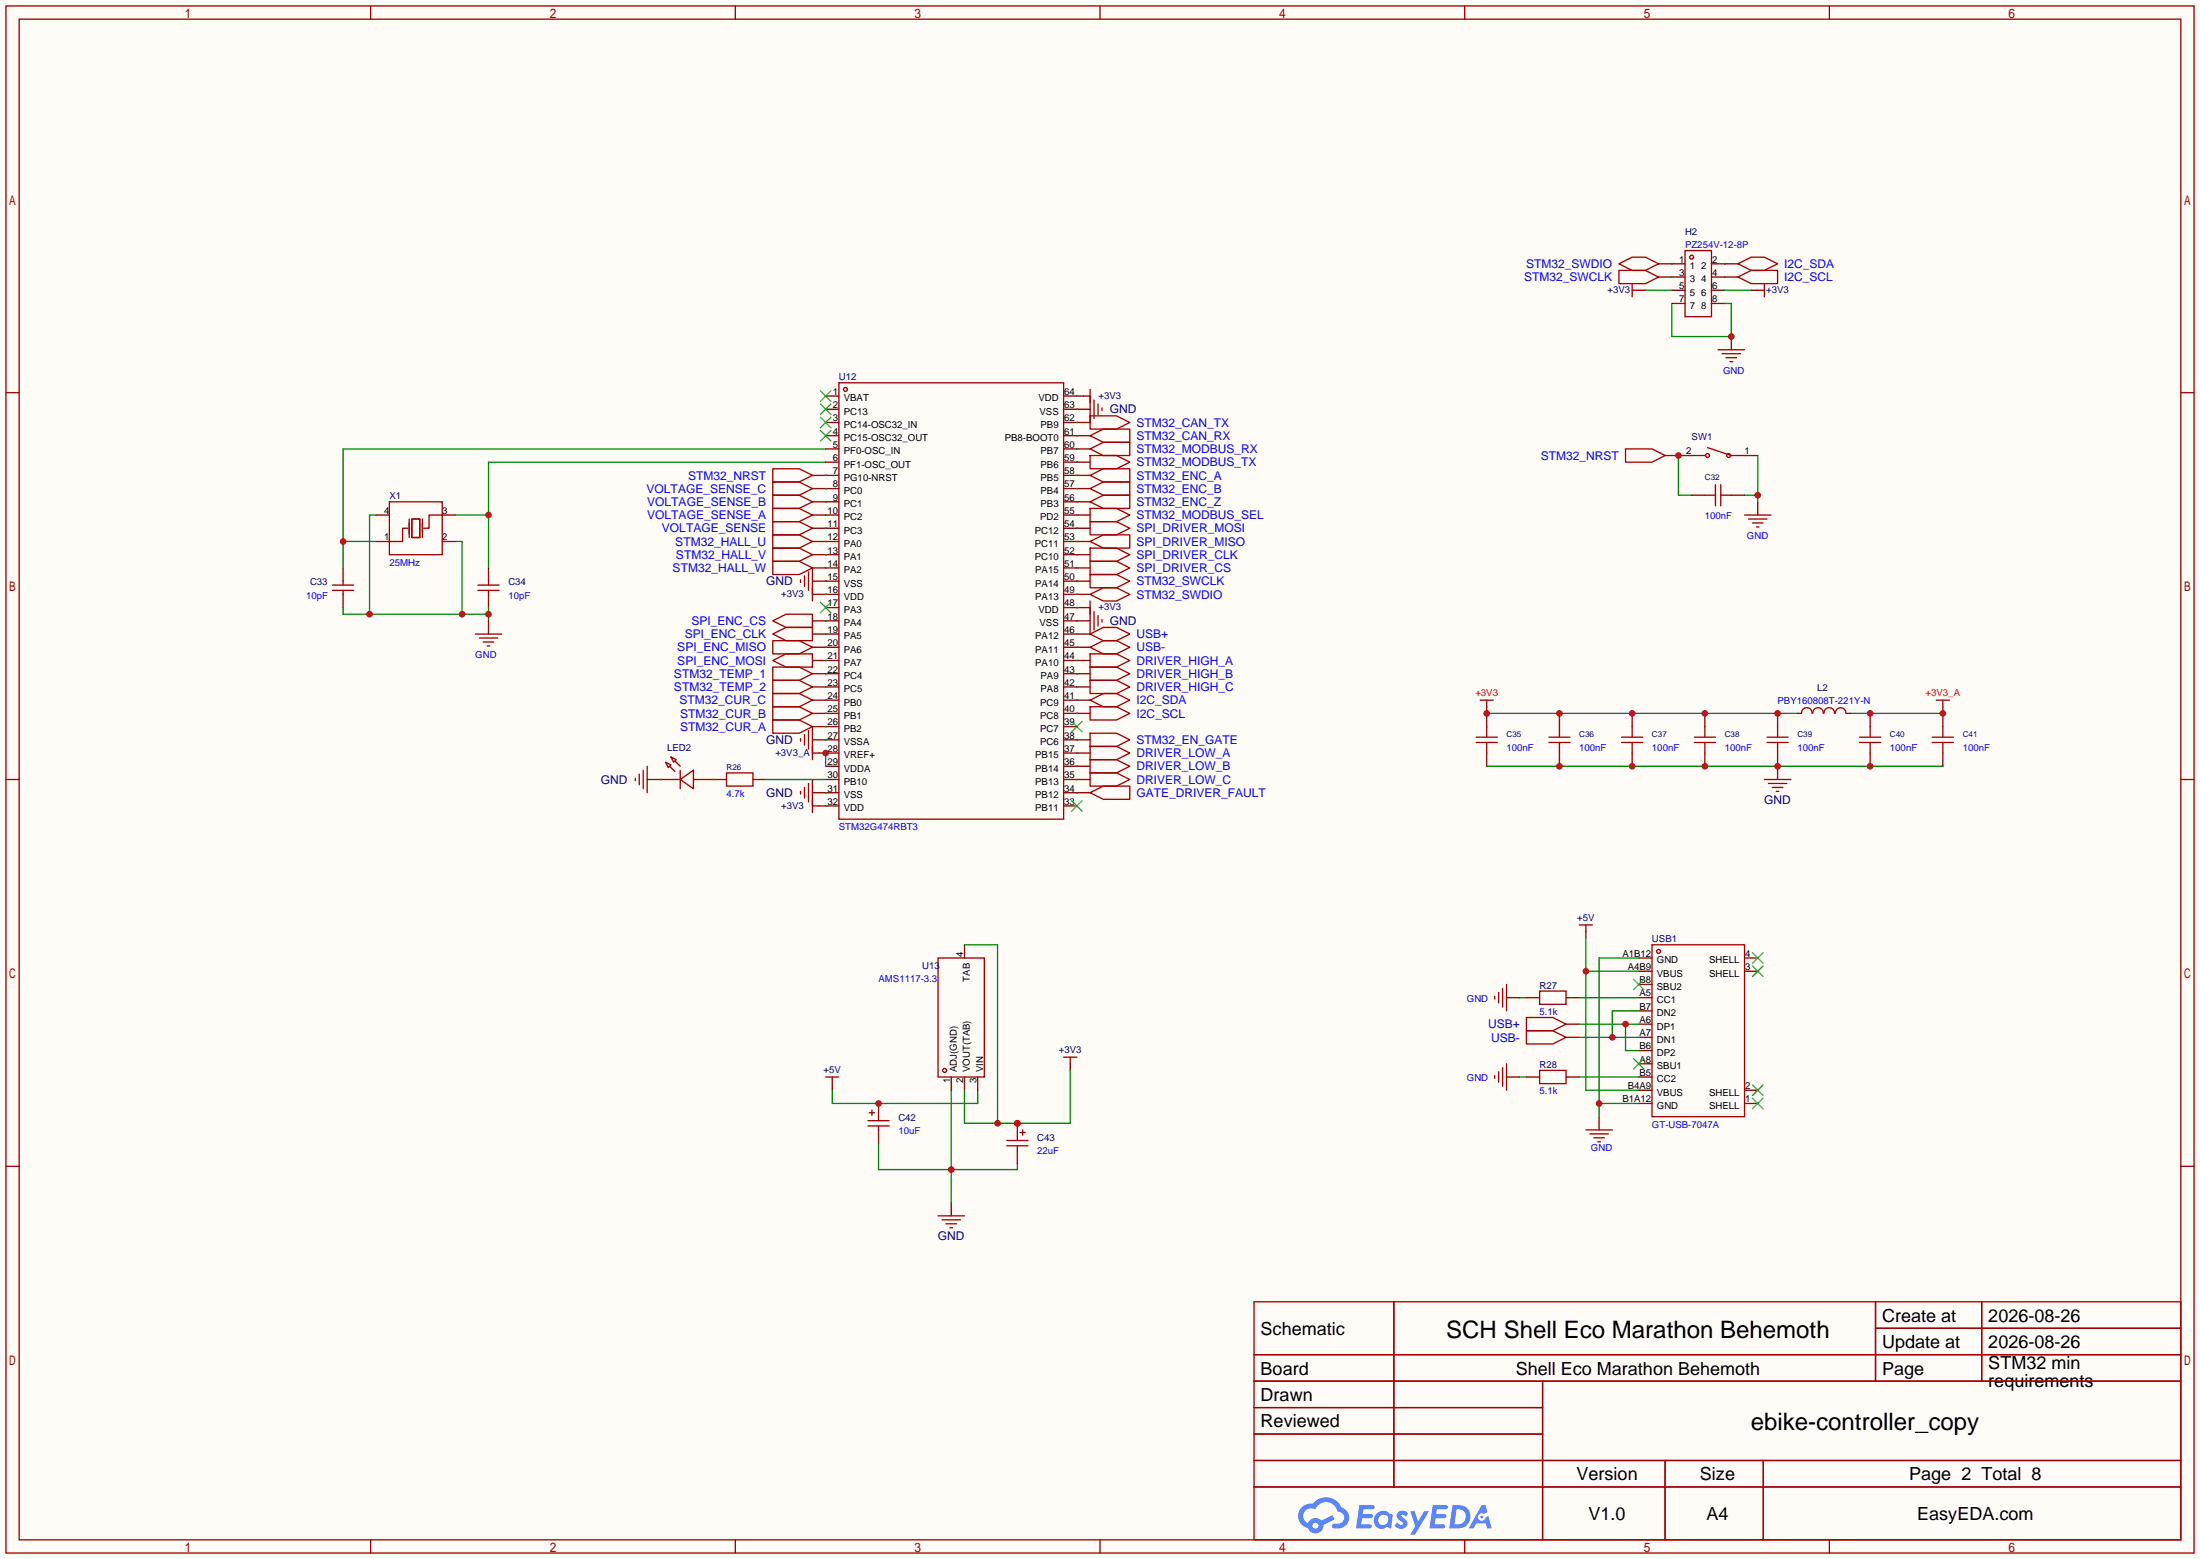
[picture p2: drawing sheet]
<svg xmlns="http://www.w3.org/2000/svg" width="423mm" height="299mm" viewBox="0 0 423 299" stroke-linecap="round" stroke-linejoin="round" font-family="sans-serif">
<path d="M0 0h422.7v299.5h-422.7z" fill="#fffcf7"/>
<g fill="none" stroke="#a10000" stroke-width=".25">
<path d="M1.1 1.1h420.4v297.2h-420.4zM3.7 3.7h415.3v292.1h-415.3zM71.2 1.1v2.6M141.3 1.1v2.6M211.3 1.1v2.6M281.4 1.1v2.6M351.5 1.1v2.6M1.1 75.4h2.6M419 75.4h2.5M1.1 149.7h2.6M419 149.7h2.5M1.1 224h2.6"/>
<path d="M419 224h2.5M240.9 250.1h178.1v45.7h-178.1zM267.8 250.1v35.5M360.3 250.1v15.2M360.3 255.1h58.7M380.7 250.1v15.2M240.9 260.2h178.1M240.9 265.3h178.1M240.9 270.4h55.5M240.9 275.5h55.5M296.4 265.3v30.5M71.2 295.8v2.5"/>
<path d="M141.3 295.8v2.5M211.3 295.8v2.5M240.9 280.5h178.1M240.9 285.6h178.1M281.4 295.8v2.5M319.9 280.5v15.3M338.8 280.5v15.3M351.5 295.8v2.5"/>
</g>
<g fill="#5487ff">
<path d="M268.7 290.5a1.3 1.3 0 0 1 1.8 .2l-.4 .7a.54 .54 0 0 0-.9-.3l.1 .2a1.58 1.58 0 0 1 1.1 1.6 1.43 1.43 0 0 1-2.5 .2l.5-.6a.64 .64 0 0 0 .5 .4 .64 .64 0 0 0 .7-.2l-.2-.3a1.35 1.35 0 0 1-.9-1.8z"/>
<path d="M270.9 290.3h.9l.6 1.9 1.2-1.9h.9l-2.7 4.5h-.9l1-1.7z"/>
<path d="M261.2 289.1h1.6a1.31 1.31 0 0 1 1.2 .2 .4 .4 0 0 1-.3 .6h-1.8l-.1 .9h1.6a.4 .4 0 0 1 .4 .5 .4 .4 0 0 1-.4 .3h-1.7l-.2 1.2h.8a1.23 1.23 0 0 1 1.2 .2 .39 .39 0 0 1-.3 .6h-2.7z"/>
<path d="M275.3 289.1h1.6a1.32 1.32 0 0 1 1.2 .2 .39 .39 0 0 1-.3 .6h-1.8l-.1 .9h1.6a.4 .4 0 0 1 .4 .5 .4 .4 0 0 1-.4 .3h-1.7l-.2 1.2h.8a1.23 1.23 0 0 1 1.2 .2 .39 .39 0 0 1-.3 .6h-2.7z"/>
<path d="M284.7 289.1h.7l.3 1.4-.6 .3a.75 .75 0 0 0-1.1 .3 .75 .75 0 0 0 .5 1.1 .75 .75 0 0 0 .9-.7l.5-.3 .7 2.4h-.9l-.2-1h-1.9l-.5 1h-.9z"/>
<path d="M279.1 289.1l-.7 4.5h1.5a2.27 2.27 0 0 0 2.6-2.3 2.27 2.27 0 0 0-2.7-2.2zM279.8 289.9a1.5 1.5 0 0 1 1.8 1.5 1.5 1.5 0 0 1-1.9 1.4h-.3z"/>
<path d="M264.5 290.7a1.6 1.6 0 0 0-.4 2.2 1.6 1.6 0 0 0 2.2 .5l.2-.2 .8 .4 .3-2.5-.2-.3h-.5a1.58 1.58 0 0 0-2.4-.1zM265.1 291.3a.99 .99 0 0 1 1.6 .3 .99 .99 0 0 1-.9 1.3 .94 .94 0 0 1-1-.5 .94 .94 0 0 1 .3-1.1z"/>
<path d="M250.1 289.5a2.37 2.37 0 0 0 1.2 4 1.54 1.54 0 0 0 1.7 1 1.54 1.54 0 0 0 1.3-1.6l2.1-1.1-.5-.8-2 1.1a1.57 1.57 0 0 0-2.6 .5 1.5 1.5 0 0 1-.8-2.1 1.5 1.5 0 0 1 2.2-.5 2.23 2.23 0 0 1 2.3-1.5 2.23 2.23 0 0 1 2 1.9 1.16 1.16 0 0 1 1.2 1 1.16 1.16 0 0 1-1.1 1.3h-.6a.47 .47 0 0 0-.6 .4 .47 .47 0 0 0 .4 .5 2.19 2.19 0 0 0 2.4-.8 2.19 2.19 0 0 0 .1-2.5l-1.1-.8a3.2 3.2 0 0 0-5.5-.7l-1.1 .1zM252.1 293.1a.6 .6 0 0 1 1.2 0 .6 .6 0 0 1-1.2 0z"/>
<circle cx="284.7" cy="291.4" r=".28"/>
</g>
<path d="M332.6 64.6v2.6M337.7 96.4v2.5" fill="none" stroke="#870000" stroke-width=".25"/>
<path d="M330.1 67.2h5.1M330.8 67.9h3.6M331.6 68.7h2M332.4 69.5h.5M335.2 98.9h5M335.9 99.7h3.6M336.7 100.5h2M337.4 101.2h.5" fill="none" stroke="#a10000" stroke-width=".25"/>
<path d="M335.2 95.1h2.5M337.7 87.5v8.9" fill="none" stroke="#008700" stroke-width=".25"/>
<circle cx="337.7" cy="95.1" r=".63" fill="#c00"/>
<g fill="none" stroke="#a10000" stroke-width=".25">
<path d="M313.6 54.5v2.5M313.6 55.8h1.2M337.7 55.8h1.3M339 54.5v2.5M325 87.5h2.5M328 86l4.6 1.5h2.6M285.6 139.6v2M283.6 142.6h4.1M283.6 141.6h4.1M285.6 142.6v2.1M297.6 142.6h4M339 149.7h5"/>
<path d="M339.7 150.5h3.6M340.5 151.3h2M341.2 152h.6"/>
<circle cx="328" cy="87.5" r=".38"/>
<circle cx="332.1" cy="87.5" r=".38"/>
</g>
<path d="M314.8 55.8h1.3M336.4 55.8h1.3M322.5 87.5h2.5M335.2 87.5h2.5M285.6 137v2.6M285.6 144.7v2.5M299.6 144.7v2.5M341.5 147.2v2.5" fill="none" stroke="#870000" stroke-width=".25"/>
<path d="M322.5 87.5v7.6h2.5M285.6 137h59.7M285.6 147.2h87.7" fill="none" stroke="#008700" stroke-width=".25"/>
<circle cx="299.6" cy="147.2" r=".63" fill="#c00"/>
<path d="M299.6 139.6v2M297.6 141.6h4" fill="none" stroke="#a10000" stroke-width=".25"/>
<path d="M299.6 137v2.6" fill="none" stroke="#870000" stroke-width=".25"/>
<circle cx="299.6" cy="137" r=".63" fill="#c00"/>
<path d="M299.6 142.6v2.1M311.5 142.6h4.1" fill="none" stroke="#a10000" stroke-width=".25"/>
<path d="M313.6 144.7v2.5" fill="none" stroke="#870000" stroke-width=".25"/>
<circle cx="313.6" cy="147.2" r=".63" fill="#c00"/>
<path d="M313.6 139.6v2M311.5 141.6h4.1" fill="none" stroke="#a10000" stroke-width=".25"/>
<path d="M313.6 137v2.6" fill="none" stroke="#870000" stroke-width=".25"/>
<circle cx="313.6" cy="137" r=".63" fill="#c00"/>
<path d="M313.6 142.6v2.1M325.5 142.6h4.1" fill="none" stroke="#a10000" stroke-width=".25"/>
<path d="M327.5 144.7v2.5" fill="none" stroke="#870000" stroke-width=".25"/>
<circle cx="327.5" cy="147.2" r=".63" fill="#c00"/>
<path d="M327.5 139.6v2M325.5 141.6h4.1" fill="none" stroke="#a10000" stroke-width=".25"/>
<path d="M327.5 137v2.6" fill="none" stroke="#870000" stroke-width=".25"/>
<circle cx="327.5" cy="137" r=".63" fill="#c00"/>
<path d="M63.9 113.4h4M63.9 112.4h4M65.9 111.6v.8M65.9 113.4v.8M91.8 113.4h4.1M91.8 112.4h4.1M93.9 111.6v.8M93.9 113.4v.8M327.5 142.6v2.1" fill="none" stroke="#a10000" stroke-width=".25"/>
<path d="M65.9 109.1v2.5M65.9 114.2v2.5M93.9 109.1v2.5M93.9 114.2v2.5M285.6 135.8v1.2" fill="none" stroke="#870000" stroke-width=".25"/>
<circle cx="285.6" cy="137" r=".63" fill="#c00"/>
<path d="M327.5 95.1h2.1M329.6 93.1v4.1M330.6 95.1h2M330.6 93.1v4.1M284.4 134.5h2.5M285.6 134.5v1.3M372 134.5h2.5M373.3 134.5v1.3M180.2 233.6h5.1M181 234.3h3.5M181.7 235.1h2.1M182.5 235.8h.5" fill="none" stroke="#a10000" stroke-width=".25"/>
<path d="M325 95.1h2.5M332.6 95.1h2.6M373.3 135.8v1.2M182.8 231v2.6" fill="none" stroke="#870000" stroke-width=".25"/>
<path d="M158.6 86.2h-92.7v22.9M65.9 104h6.4" fill="none" stroke="#008700" stroke-width=".25"/>
<circle cx="65.9" cy="104" r=".63" fill="#c00"/>
<path d="M72.3 98.9h-1.3v19.1M65.9 116.7v1.3h28M87.5 104h1.3v14M93.9 116.7v2.6M292 206.9h1.2" fill="none" stroke="#008700" stroke-width=".25"/>
<g fill="#c00">
<circle cx="71" cy="118" r=".63"/>
<circle cx="88.8" cy="118" r=".63"/>
<circle cx="93.9" cy="118" r=".63"/>
</g>
<path d="M93.9 119.3v2.5" fill="none" stroke="#870000" stroke-width=".25"/>
<path d="M91.3 121.8h5.1M92.1 122.6h3.5M92.8 123.3h2.1M93.6 124.1h.5" fill="none" stroke="#a10000" stroke-width=".25"/>
<path d="M168.8 219.6v5.1h26.7v-1.3M182.8 209.4v21.6" fill="none" stroke="#008700" stroke-width=".25"/>
<circle cx="182.8" cy="224.7" r=".63" fill="#c00"/>
<path d="M185.3 181.5h6.3v34.3M292 191.6h1.2M159.9 209.4v2.6h27.9v-2.6M205.6 205.6v10.2h-20.3v-6.4" fill="none" stroke="#008700" stroke-width=".25"/>
<path d="M185.3 181.5v2.5M159.9 208.2v1.2M182.8 206.9v2.5M185.3 206.9v2.5M187.8 206.9v2.5M205.6 204.3v1.3" fill="none" stroke="#870000" stroke-width=".25"/>
<g fill="none" stroke="#a10000" stroke-width=".25">
<path d="M180.2 184h8.9v22.9h-8.9zM158.6 206.9h2.6M159.9 206.9v1.3M204.3 203.1h2.6M205.6 203.1v1.2"/>
<circle cx="181.5" cy="205.6" r=".38"/>
</g>
<g fill="#c00">
<circle cx="195.5" cy="215.8" r=".63"/>
<circle cx="191.6" cy="215.8" r=".63"/>
</g>
<path d="M166.8 215.3h4M166.8 216.3h4" fill="none" stroke="#a10000" stroke-width=".25"/>
<path d="M168.8 212v2.5" fill="none" stroke="#870000" stroke-width=".25"/>
<circle cx="168.8" cy="212" r=".63" fill="#c00"/>
<path d="M300.9 199.3h2.5M300.9 196.7h2.5M168.8 217v2.6M195.5 215.8v2.5" fill="none" stroke="#870000" stroke-width=".25"/>
<path d="M293.2 198h5.1l2.6 1.3-2.6 1.2h-5.1zM293.2 195.5h5.1l2.6 1.2-2.6 1.3h-5.1zM167 213.7h1M167.5 213.2v1M168.8 214.5v.8M168.8 216.3v.7M193.4 219.1h4.1M193.4 220.1h4.1" fill="none" stroke="#a10000" stroke-width=".25"/>
<circle cx="195.5" cy="215.8" r=".63" fill="#c00"/>
<path d="M156.1 91.3h2.5M319.9 87.5h2.6M206.9 114.2h2.5M206.9 111.6h2.5M304.7 178.9v1.3M195.5 220.9v2.5" fill="none" stroke="#870000" stroke-width=".25"/>
<path d="M148.5 90h5l2.6 1.3-2.6 1.3h-5zM209.4 114.2l2.6-1.3h2.5l2.5 1.3-2.5 1.2h-2.5zM209.4 110.4h5.1l2.5 1.2-2.5 1.3h-5.1zM303.4 177.7h2.5M304.7 177.7v1.2M195.5 218.3v.8M196 217.6h1M196.5 217v1.1M195.5 220.1v.8" fill="none" stroke="#a10000" stroke-width=".25"/>
<circle cx="322.5" cy="87.5" r=".63" fill="#c00"/>
<g fill="none" stroke="#a10000" stroke-width=".25">
<path d="M312.3 86.2h5.1l2.5 1.3-2.5 1.3h-5.1zM209.4 124.3l2.6-1.2h2.5l2.5 1.2-2.5 1.3h-2.5zM209.4 121.8l2.6-1.3h2.5l2.5 1.3-2.5 1.3h-2.5zM209.4 130.7h5.1l2.5 1.3-2.5 1.2h-5.1zM209.4 135.8h5.1l2.5 1.2-2.5 1.3h-5.1zM209.4 128.1h5.1l2.5 1.3-2.5 1.3h-5.1zM209.4 125.6h5.1l2.5 1.3-2.5 1.2h-5.1zM373.3 139.6v2M209.4 148.5h5.1l2.5 1.2-2.5 1.3h-5.1zM209.4 145.9h5.1l2.5 1.3-2.5 1.3h-5.1zM209.4 143.4h5.1l2.5 1.3-2.5 1.2h-5.1zM209.4 140.8h5.1l2.5 1.3-2.5 1.3h-5.1z"/>
<path d="M357.3 142.6h4M371.2 142.6h4.1M371.2 141.6h4.1M373.3 142.6v2.1M287.1 191.4v.5M287.9 190.6v2.1M288.7 189.9v3.5M289.4 189.1v5.1M287.1 206.6v.5M287.9 205.9v2M288.7 205.1v3.6M289.4 204.3v5.1"/>
<path d="M304.7 217h5.1M305.4 217.8h3.6M306.2 218.6h2M307 219.3h.5"/>
</g>
<g fill="none" stroke="#870000" stroke-width=".25">
<path d="M206.9 124.3h2.5M206.9 121.8h2.5M206.9 132h2.5M206.9 137h2.5M206.9 129.4h2.5M206.9 126.9h2.5M373.3 137v2.6M206.9 149.7h2.5M206.9 147.2h2.5M206.9 144.7h2.5M206.9 142.1h2.5M359.3 144.7v2.5"/>
<path d="M373.3 144.7v2.5M289.4 191.6h2.6M289.4 206.9h2.6M307.2 214.5v2.5"/>
</g>
<circle cx="359.3" cy="147.2" r=".63" fill="#c00"/>
<path d="M359.3 139.6v2M339.5 142.6h4M357.3 141.6h4M359.3 142.6v2.1" fill="none" stroke="#a10000" stroke-width=".25"/>
<path d="M359.3 137v2.6M341.5 144.7v2.5" fill="none" stroke="#870000" stroke-width=".25"/>
<circle cx="341.5" cy="147.2" r=".63" fill="#c00"/>
<path d="M341.5 139.6v2M339.5 141.6h4" fill="none" stroke="#a10000" stroke-width=".25"/>
<path d="M341.5 137v2.6" fill="none" stroke="#870000" stroke-width=".25"/>
<circle cx="341.5" cy="137" r=".63" fill="#c00"/>
<g fill="none" stroke="#a10000" stroke-width=".25">
<path d="M208.2 76.1h1.2M209.4 74.8v6.4M210.2 76.8v3.6M210.9 77.6v2M211.7 78.4v.5M74.8 96.4h10.2v10.2h-10.2zM78.6 99.7v3.6M79.1 99.7h1.5v3.6h-1.5zM81.2 99.7v3.6M85 98.9h-2.6v2.6h-1M78.4 101.5h-1.1v2.5h-2.5M153.8 111.4v.5"/>
<path d="M154.6 110.6v2M155.3 109.9v3.5M156.1 109.1v6.3M156.1 114.2h1.3M208.2 116.7h1.2M209.4 115.4v6.4M210.2 117.5v3.5M210.9 118.2v2.1M211.7 119v.5M156.1 139.6v6.3M122 149.5v.5M122.8 148.7v2"/>
<path d="M123.6 148v3.5M124.3 147.2v5.1M127.9 146.4l1 .5-.5 .5zM128.7 147.2l1 1M128.9 145.4l1 .5-.5 .5zM129.4 149.7h1.3M129.7 146.2l1 1M130.7 149.7l2.5-1.7v3.5zM130.7 148v3.5M133.2 149.7h1.3M153.8 141.9v.5M153.8 152v.5"/>
<path d="M154.6 141.1v2M154.6 151.3v2M155.3 140.3v3.6M155.3 150.5v3.6M156.1 149.7v6.4M156.1 144.7h1.3M156.1 154.8h1.3M341.5 142.6v2.1"/>
</g>
<g fill="none" stroke="#870000" stroke-width=".25">
<path d="M206.9 78.6h2.5M206.9 76.1h1.3M72.3 98.9h2.5M85 98.9h2.5M72.3 104h2.5M85 104h2.5M156.1 111.6h2.5M157.4 114.2h1.2M206.9 119.3h2.5M206.9 116.7h1.3M124.3 149.7h5.1M134.5 149.7h2.5"/>
<path d="M156.1 142.1h2.5M156.1 152.3h2.5M157.4 144.7h1.2M157.4 154.8h1.2"/>
</g>
<path d="M87.5 98.9h6.4M158.6 88.8h-64.7v20.3" fill="none" stroke="#008700" stroke-width=".25"/>
<circle cx="93.9" cy="98.9" r=".63" fill="#c00"/>
<path d="M318.6 53.2h2.6M318.6 50.7h2.6M331.3 53.2h2.6M331.3 50.7h2.6M206.9 134.5h2.5M137 149.7h2.6M144.7 149.7h2.5" fill="none" stroke="#870000" stroke-width=".25"/>
<path d="M311 51.9h5.1l2.5 1.3-2.5 1.3h-5.1zM311 50.7l2.6-1.3h2.5l2.5 1.3-2.5 1.2h-2.5zM333.9 53.2l2.5-1.3h5.1v2.6h-5.1zM333.9 50.7l2.5-1.3h2.6l2.5 1.3-2.5 1.2h-2.6zM209.4 134.5l2.6-1.3h2.5l2.5 1.3-2.5 1.3h-2.5zM139.6 148.5h5.1v2.5h-5.1z" fill="none" stroke="#a10000" stroke-width=".25"/>
<path d="M355.5 137h17.8" fill="none" stroke="#008700" stroke-width=".25"/>
<g fill="#c00">
<circle cx="373.3" cy="137" r=".63"/>
<circle cx="359.3" cy="137" r=".63"/>
</g>
<g fill="none" stroke="#870000" stroke-width=".25">
<path d="M345.3 137h.8M354.7 137h.8M293.2 191.6h2.6M300.9 191.6h2.5M314.8 191.6h2.6M314.8 184h2.6M314.8 186.6h2.6M314.8 199.3h2.6M314.8 196.7h2.6M314.8 194.2h2.6M314.8 189.1h2.6M335.2 184h2.5"/>
<path d="M335.2 186.6h2.5M293.2 206.9h2.6M300.9 206.9h2.5M314.8 206.9h2.6M314.8 209.4h2.6M314.8 212h2.6M314.8 204.3h2.6M314.8 201.8h2.6M335.2 209.4h2.5M335.2 212h2.5"/>
</g>
<g fill="none" stroke="#a10000" stroke-width=".25">
<path d="M346.1 137a1.01 1.01 0 0 1 1-1.1 1.01 1.01 0 0 1 1 1.1M348.3 137a1.01 1.01 0 0 1 1-1.1 1.01 1.01 0 0 1 1 1.1M350.4 137a1.01 1.01 0 0 1 1-1.1 1.01 1.01 0 0 1 1 1.1M352.6 137a1.01 1.01 0 0 1 1-1.1 1.01 1.01 0 0 1 1 1.1M295.8 190.4h5.1v2.5h-5.1zM317.4 181.5h17.8v33h-17.8zM295.8 205.6h5.1v2.6h-5.1z"/>
<circle cx="318.6" cy="182.8" r=".38"/>
</g>
<path d="M313.8 188.1l2 2M315.8 188.1l-2 2M336.7 183l2 2M336.7 185.5l2 2.1M338.7 183l-2 2M338.7 185.5l-2 2.1M313.8 203.3l2 2.1M315.8 203.3l-2 2.1M336.7 208.4l2 2M336.7 210.9l2 2.1M338.7 208.4l-2 2M338.7 210.9l-2 2.1" fill="none" stroke="#3c3" stroke-width=".25"/>
<path d="M314.8 184h-7.6v30.5M307.2 212h7.6" fill="none" stroke="#008700" stroke-width=".25"/>
<circle cx="307.2" cy="212" r=".63" fill="#c00"/>
<path d="M304.7 180.2v29.2h10.1M304.7 186.6h10.1" fill="none" stroke="#008700" stroke-width=".25"/>
<circle cx="304.7" cy="186.6" r=".63" fill="#c00"/>
<path d="M303.4 199.3h11.4M314.8 194.2h-5v5.1" fill="none" stroke="#008700" stroke-width=".25"/>
<circle cx="309.8" cy="199.3" r=".63" fill="#c00"/>
<path d="M303.4 196.7h11.4M312.3 196.7v5.1h2.5" fill="none" stroke="#008700" stroke-width=".25"/>
<circle cx="312.3" cy="196.7" r=".63" fill="#c00"/>
<g fill="none" stroke="#008700" stroke-width=".25">
<path d="M206.9 76.1h.1M206.9 78.6h.1M158.6 111.6h.1M158.6 114.2h.1M206.9 119.3h.1M206.9 111.6h.1M206.9 116.7h.1M206.9 114.2h.1M206.9 124.3h.1M206.9 121.8h.1M206.9 126.9h.1M206.9 129.4h.1"/>
<path d="M206.9 132h.1M158.6 154.8h.1M158.6 152.3h.1M158.6 142.1h.1M158.6 144.7v2.5M206.9 144.7h.1M206.9 147.2h.1M206.9 149.7h.1M303.4 191.6h11.4M303.4 206.9h11.4"/>
</g>
<g fill="none" stroke="#870000" stroke-width=".25">
<path d="M158.6 76.1h2.6M158.6 78.6h2.6M204.3 76.1h2.6M204.3 78.6h2.6M158.6 81.2h2.6M158.6 83.7h2.6M158.6 86.2h2.6M158.6 88.8h2.6M158.6 91.3h2.6M158.6 93.9h2.6M158.6 96.4h2.6M158.6 98.9h2.6"/>
<path d="M204.3 81.2h2.6M204.3 83.7h2.6M204.3 86.2h2.6M204.3 88.8h2.6M204.3 91.3h2.6M204.3 93.9h2.6M204.3 96.4h2.6M204.3 98.9h2.6M158.6 101.5h2.6M158.6 104h2.6M158.6 106.6h2.6M158.6 109.1h2.6"/>
<path d="M158.6 111.6h2.6M158.6 114.2h2.6M158.6 116.7h2.6M158.6 119.3h2.6M204.3 101.5h2.6M204.3 104h2.6M204.3 106.6h2.6M204.3 109.1h2.6M204.3 111.6h2.6M204.3 114.2h2.6M204.3 116.7h2.6M204.3 119.3h2.6"/>
<path d="M158.6 121.8h2.6M158.6 124.3h2.6M158.6 126.9h2.6M158.6 129.4h2.6M158.6 132h2.6M158.6 134.5h2.6M158.6 137h2.6M158.6 139.6h2.6M204.3 121.8h2.6M204.3 124.3h2.6M204.3 126.9h2.6M204.3 129.4h2.6"/>
<path d="M204.3 132h2.6M204.3 134.5h2.6M204.3 137h2.6M204.3 139.6h2.6M158.6 142.1h2.6M158.6 144.7h2.6M158.6 147.2h2.6M158.6 149.7h2.6M158.6 152.3h2.6M158.6 154.8h2.6M204.3 142.1h2.6M204.3 144.7h2.6"/>
<path d="M204.3 147.2h2.6M204.3 149.7h2.6M204.3 152.3h2.6M204.3 154.8h2.6"/>
</g>
<g fill="none" stroke="#3c3" stroke-width=".25">
<path d="M157.6 77.6l2 2M157.6 75.1l2 2M159.6 77.6l-2 2M159.6 75.1l-2 2M157.6 82.7l2 2M157.6 80.1l2 2.1M159.6 82.7l-2 2M159.6 80.1l-2 2.1M157.6 115.7l2 2M159.6 115.7l-2 2M205.9 138.6l2 2M207.9 138.6l-2 2"/>
<path d="M205.9 153.8l2 2M207.9 153.8l-2 2"/>
</g>
<g fill="none" stroke="#a10000" stroke-width=".25">
<path d="M161.2 73.5h43.1v83.9h-43.1z"/>
<circle cx="162.4" cy="74.8" r=".38"/>
</g>
<circle cx="158.6" cy="144.7" r=".63" fill="#c00"/>
<g fill="none" stroke="#008700" stroke-width=".25">
<path d="M316.1 55.8h5.1M321.2 58.3v6.3h11.4v-6.3h-1.3M331.3 53.2h.1M331.3 50.7h.1M331.3 55.8h5.1M158.6 91.3h.1M158.6 98.9h.1M158.6 96.4h.1M158.6 93.9h.1M206.9 81.2h.1M206.9 83.7h.1M206.9 86.2h.1"/>
<path d="M206.9 88.8h.1M206.9 98.9h.1M206.9 91.3h.1M206.9 93.9h.1M206.9 96.4h.1M158.6 109.1h.1M158.6 106.6h.1M158.6 104h.1M158.6 119.3h.1M158.6 101.5h.1M206.9 109.1h.1M206.9 104h.1"/>
<path d="M206.9 101.5h.1M206.9 106.6h.1M158.6 126.9h.1M158.6 124.3h.1M158.6 121.8h.1M158.6 139.6h.1M158.6 137h.1M158.6 134.5h.1M206.9 137h.1M206.9 134.5h.1M126.9 149.7h.1M137 149.7h.1"/>
<path d="M147.2 149.7h11.4M206.9 152.3h.1M206.9 142.1h.1"/>
</g>
<g fill="none" stroke="#870000" stroke-width=".25">
<path d="M321.2 50.7h2.5M321.2 58.3h2.5M321.2 53.2h2.5M321.2 55.8h2.5M328.8 50.7h2.5M328.8 58.3h2.5M328.8 53.2h2.5M328.8 55.8h2.5M156.1 98.9h2.5M156.1 96.4h2.5M156.1 93.9h2.5M206.9 88.8h2.5"/>
<path d="M206.9 81.2h2.5M206.9 98.9h2.5M206.9 91.3h2.5M206.9 96.4h2.5M206.9 93.9h2.5M206.9 86.2h2.5M206.9 83.7h2.5M156.1 101.5h2.5M156.1 106.6h2.5M156.1 119.3h2.5M156.1 109.1h2.5M156.1 104h2.5"/>
<path d="M206.9 101.5h2.5M206.9 106.6h2.5M206.9 109.1h2.5M206.9 104h2.5M156.1 126.9h2.5M156.1 121.8h2.5M156.1 124.3h2.5M156.1 129.4h2.5M156.1 132h2.5M156.1 134.5h2.5M156.1 137h2.5M156.1 139.6h2.5"/>
<path d="M206.9 152.3h2.5"/>
</g>
<g fill="none" stroke="#a10000" stroke-width=".25">
<path d="M323.7 48.1h5.1v12.7h-5.1zM209.4 79.9h5.1l2.5 1.3-2.5 1.2h-5.1zM148.5 97.7h5l2.6 1.2-2.6 1.3h-5zM148.5 92.6h5l2.6 1.3-2.6 1.2h-5zM148.5 95.1h5l2.6 1.3-2.6 1.3h-5zM209.4 87.5h5.1l2.5 1.3-2.5 1.2h-5.1zM209.4 97.7h5.1l2.5 1.2-2.5 1.3h-5.1zM209.4 91.3l2.6-1.3h5v2.6h-5zM209.4 96.4l2.6-1.3h5v2.6h-5zM209.4 93.9l2.6-1.3h5v2.5h-5zM209.4 86.2l2.6-1.2h5v2.5h-5zM209.4 83.7l2.6-1.3h5v2.6h-5z"/>
<path d="M148.5 119.3l2.5-1.3h5.1v2.5h-5.1zM148.5 107.8h5l2.6 1.3-2.6 1.3h-5zM148.5 105.3h5l2.6 1.3-2.6 1.2h-5zM148.5 102.7h5l2.6 1.3-2.6 1.3h-5zM148.5 100.2h5l2.6 1.3-2.6 1.2h-5zM209.4 100.2h5.1l2.5 1.3-2.5 1.2h-5.1zM209.4 105.3h5.1l2.5 1.3-2.5 1.2h-5.1zM209.4 107.8h5.1l2.5 1.3-2.5 1.3h-5.1zM209.4 104l2.6-1.3h5v2.6h-5zM148.5 126.9l2.5-1.3h5.1v2.5h-5.1zM148.5 121.8l2.5-1.3h5.1v2.6h-5.1zM148.5 123.1h5l2.6 1.2-2.6 1.3h-5z"/>
<path d="M148.5 128.1h5l2.6 1.3-2.6 1.3h-5zM148.5 130.7h5l2.6 1.3-2.6 1.2h-5zM148.5 133.2h5l2.6 1.3-2.6 1.3h-5zM148.5 135.8h5l2.6 1.2-2.6 1.3h-5zM148.5 138.3h5l2.6 1.3-2.6 1.2h-5zM209.4 152.3l2.6-1.3h5v2.5h-5z"/>
<circle cx="325" cy="49.4" r=".38"/>
</g>
<circle cx="332.6" cy="64.6" r=".63" fill="#c00"/>
<path d="M321.2 50.7h.1M321.2 53.2h.1M158.6 132h.1M158.6 129.4h.1" fill="none" stroke="#008700" stroke-width=".25"/>
<g font-size="4.6">
<text x="277.9" y="257">SCH Shell Eco Marathon Behemoth</text>
<text x="336.4" y="274.8">ebike-controller_copy</text>
</g>
<g font-size="3.5">
<text x="242.2" y="256.4">Schematic</text>
<text x="361.6" y="253.9">Create at</text>
<text x="382" y="253.9">2026-08-26</text>
<text x="361.6" y="259">Update at</text>
<text x="382" y="259">2026-08-26</text>
<text x="382" y="262.9">STM32 min</text>
<text x="242.2" y="264">Board</text>
<text x="242.2" y="269.1">Drawn</text>
<text x="291.2" y="264">Shell Eco Marathon Behemoth</text>
<text x="361.6" y="264">Page</text>
<text x="382" y="266.3">requirements</text>
<text x="242.2" y="274.2">Reviewed</text>
<text x="302.9" y="284.4">Version</text>
<text x="326.6" y="284.4">Size</text>
<text x="366.8" y="284.4">Page 2 Total 8</text>
<text x="305.2" y="292">V1.0</text>
<text x="327.8" y="292">A4</text>
<text x="368.3" y="292">EasyEDA.com</text>
</g>
<g font-size="2.3" fill="#00f">
<text x="293.2" y="51.5">STM32_SWDIO</text>
<text x="342.8" y="51.5">I2C_SDA</text>
<text x="292.8" y="54">STM32_SWCLK</text>
<text x="342.8" y="54">I2C_SCL</text>
<text x="218.3" y="82">STM32_CAN_TX</text>
<text x="218.3" y="89.6">STM32_MODBUS_TX</text>
<text x="218.3" y="87">STM32_MODBUS_RX</text>
<text x="218.3" y="84.5">STM32_CAN_RX</text>
<text x="296" y="88.3">STM32_NRST</text>
<text x="124.2" y="94.7">VOLTAGE_SENSE_C</text>
<text x="132.2" y="92.1">STM32_NRST</text>
<text x="218.3" y="92.1">STM32_ENC_A</text>
<text x="218.3" y="94.7">STM32_ENC_B</text>
<text x="124.4" y="99.7">VOLTAGE_SENSE_A</text>
<text x="124.4" y="97.2">VOLTAGE_SENSE_B</text>
<text x="218.3" y="99.7">STM32_MODBUS_SEL</text>
<text x="218.3" y="97.2">STM32_ENC_Z</text>
<text x="127.2" y="102.3">VOLTAGE_SENSE</text>
<text x="129.7" y="104.8">STM32_HALL_U</text>
<text x="129.9" y="107.4">STM32_HALL_V</text>
<text x="218.3" y="102.3">SPI_DRIVER_MOSI</text>
<text x="218.3" y="107.4">SPI_DRIVER_CLK</text>
<text x="218.3" y="104.8">SPI_DRIVER_MISO</text>
<text x="129.2" y="109.9">STM32_HALL_W</text>
<text x="218.3" y="112.4">STM32_SWCLK</text>
<text x="218.3" y="109.9">SPI_DRIVER_CS</text>
<text x="218.3" y="115">STM32_SWDIO</text>
<text x="130.1" y="125.1">SPI_ENC_MISO</text>
<text x="131.5" y="122.6">SPI_ENC_CLK</text>
<text x="132.8" y="120.1">SPI_ENC_CS</text>
<text x="218.3" y="125.1">USB-</text>
<text x="218.3" y="122.6">USB+</text>
<text x="129.5" y="130.2">STM32_TEMP_1</text>
<text x="130.1" y="127.7">SPI_ENC_MOSI</text>
<text x="218.3" y="130.2">DRIVER_HIGH_B</text>
<text x="218.3" y="127.7">DRIVER_HIGH_A</text>
<text x="129.5" y="132.8">STM32_TEMP_2</text>
<text x="130.5" y="135.3">STM32_CUR_C</text>
<text x="130.6" y="137.8">STM32_CUR_B</text>
<text x="218.3" y="132.8">DRIVER_HIGH_C</text>
<text x="218.3" y="137.8">I2C_SCL</text>
<text x="218.3" y="135.3">I2C_SDA</text>
<text x="130.6" y="140.4">STM32_CUR_A</text>
<text x="218.3" y="142.9">STM32_EN_GATE</text>
<text x="218.3" y="148">DRIVER_LOW_B</text>
<text x="218.3" y="145.5">DRIVER_LOW_A</text>
<text x="218.3" y="150.5">DRIVER_LOW_C</text>
<text x="218.3" y="153.1">GATE_DRIVER_FAULT</text>
<text x="285.9" y="197.5">USB+</text>
<text x="286.5" y="200.1">USB-</text>
</g>
<g font-size="2.3" fill="#000080">
<text x="213.2" y="79.4">GND</text>
<text x="147.2" y="112.4">GND</text>
<text x="213.2" y="120.1">GND</text>
<text x="147.2" y="142.9">GND</text>
<text x="115.4" y="150.5">GND</text>
<text x="147.2" y="153.1">GND</text>
<text x="338.9" y="154.4">GND</text>
<text x="180.2" y="238.2">GND</text>
</g>
<g font-size="1.8" fill="#000080">
<text x="323.7" y="45.1">H2</text>
<text x="308.8" y="56.3">+3V3</text>
<text x="339.3" y="56.3">+3V3</text>
<text x="161.2" y="73.1">U12</text>
<text x="211" y="76.6">+3V3</text>
<text x="325" y="84.5">SW1</text>
<text x="74.8" y="95.9">X1</text>
<text x="59.6" y="112.4">C33</text>
<text x="97.7" y="112.4">C34</text>
<text x="150.1" y="114.7">+3V3</text>
<text x="211" y="117.3">+3V3</text>
<text x="349.1" y="132.8">L2</text>
<text x="128.1" y="144.2">LED2</text>
<text x="149" y="145.2">+3V3_A</text>
<text x="150.1" y="155.4">+3V3</text>
<text x="303" y="177">+5V</text>
<text x="317.4" y="181">USB1</text>
<text x="177.2" y="186.1">U13</text>
<text x="295.8" y="189.9">R27</text>
<text x="203.4" y="202.4">+3V3</text>
<text x="158.2" y="206.2">+5V</text>
<text x="295.8" y="205.2">R28</text>
<text x="172.6" y="215.3">C42</text>
<text x="199.3" y="219.1">C43</text>
</g>
<g font-size="1.8" fill="#00f">
<text x="323.7" y="47.7">PZ254V-12-8P</text>
<text x="331" y="71.8">GND</text>
<text x="327.5" y="99.7">100nF</text>
<text x="335.6" y="103.6">GND</text>
<text x="74.8" y="108.6">25MHz</text>
<text x="58.8" y="115">10pF</text>
<text x="97.7" y="115">10pF</text>
<text x="91.3" y="126.4">GND</text>
<text x="341.5" y="135.3">PBY160808T-221Y-N</text>
<text x="289.4" y="144.2">100nF</text>
<text x="303.4" y="144.2">100nF</text>
<text x="317.4" y="144.2">100nF</text>
<text x="331.3" y="144.2">100nF</text>
<text x="345.3" y="144.2">100nF</text>
<text x="363.1" y="144.2">100nF</text>
<text x="377.1" y="144.2">100nF</text>
<text x="139.6" y="153.1">4.7k</text>
<text x="161.2" y="159.4">STM32G474RBT3</text>
<text x="168.8" y="188.6">AMS1117-3.3</text>
<text x="281.8" y="192.5">GND</text>
<text x="295.8" y="195">5.1k</text>
<text x="281.8" y="207.7">GND</text>
<text x="295.8" y="210.2">5.1k</text>
<text x="172.6" y="217.9">10uF</text>
<text x="199.3" y="221.7">22uF</text>
<text x="305.6" y="221.2">GND</text>
<text x="317.4" y="216.6">GT-USB-7047A</text>
</g>
<g font-size="1.8">
<text x="322.6" y="50.4">1</text>
<text x="322.6" y="53">3</text>
<text x="324.7" y="51.7">1</text>
<text x="326.8" y="51.7">2</text>
<text x="328.9" y="53">4</text>
<text x="328.9" y="50.4">2</text>
<text x="322.6" y="55.5">5</text>
<text x="322.6" y="58.1">7</text>
<text x="324.7" y="54.3">3</text>
<text x="324.7" y="56.8">5</text>
<text x="324.7" y="59.3">7</text>
<text x="326.8" y="59.3">8</text>
<text x="326.8" y="56.8">6</text>
<text x="326.8" y="54.3">4</text>
<text x="328.9" y="58.1">8</text>
<text x="328.9" y="55.5">6</text>
<text x="160" y="75.8">1</text>
<text x="162.1" y="77.1">VBAT</text>
<text x="199.5" y="77.1">VDD</text>
<text x="204.5" y="75.8">64</text>
<text x="160" y="83.5">4</text>
<text x="160" y="80.9">3</text>
<text x="160" y="78.4">2</text>
<text x="162.1" y="82.2">PC14-OSC32_IN</text>
<text x="162.1" y="79.7">PC13</text>
<text x="199.7" y="79.7">VSS</text>
<text x="199.9" y="82.2">PB9</text>
<text x="204.5" y="78.4">63</text>
<text x="204.5" y="80.9">62</text>
<text x="204.5" y="83.5">61</text>
<text x="160" y="88.5">6</text>
<text x="160" y="86">5</text>
<text x="162.1" y="89.8">PF1-OSC_OUT</text>
<text x="162.1" y="87.3">PF0-OSC_IN</text>
<text x="162.1" y="84.7">PC15-OSC32_OUT</text>
<text x="193" y="84.7">PB8-BOOT0</text>
<text x="199.9" y="87.3">PB7</text>
<text x="199.9" y="89.8">PB6</text>
<text x="204.5" y="86">60</text>
<text x="204.5" y="88.5">59</text>
<text x="324" y="87.3">2</text>
<text x="335.2" y="87.3">1</text>
<text x="160" y="93.6">8</text>
<text x="160" y="91.1">7</text>
<text x="162.1" y="94.9">PC0</text>
<text x="162.1" y="92.4">PG10-NRST</text>
<text x="199.9" y="92.4">PB5</text>
<text x="199.9" y="94.9">PB4</text>
<text x="204.5" y="91.1">58</text>
<text x="204.5" y="93.6">57</text>
<text x="73.8" y="98.7">4</text>
<text x="85" y="98.7">3</text>
<text x="159" y="101.2">11</text>
<text x="159" y="98.7">10</text>
<text x="160" y="96.2">9</text>
<text x="162.1" y="100">PC2</text>
<text x="162.1" y="97.4">PC1</text>
<text x="199.8" y="100">PD2</text>
<text x="199.9" y="97.4">PB3</text>
<text x="204.5" y="96.2">56</text>
<text x="204.5" y="98.7">55</text>
<text x="204.5" y="101.2">54</text>
<text x="73.8" y="103.8">1</text>
<text x="85" y="103.8">2</text>
<text x="159" y="106.3">13</text>
<text x="159" y="103.8">12</text>
<text x="162.1" y="107.6">PA1</text>
<text x="162.1" y="105.1">PA0</text>
<text x="162.1" y="102.5">PC3</text>
<text x="198.8" y="102.5">PC12</text>
<text x="198.8" y="105.1">PC11</text>
<text x="198.8" y="107.6">PC10</text>
<text x="204.5" y="103.8">53</text>
<text x="204.5" y="106.3">52</text>
<text x="159" y="113.9">16</text>
<text x="159" y="111.4">15</text>
<text x="159" y="108.9">14</text>
<text x="162.1" y="112.7">VSS</text>
<text x="162.1" y="110.1">PA2</text>
<text x="198.9" y="110.1">PA15</text>
<text x="198.9" y="112.7">PA14</text>
<text x="204.5" y="108.9">51</text>
<text x="204.5" y="111.4">50</text>
<text x="204.5" y="113.9">49</text>
<text x="159" y="119">18</text>
<text x="159" y="116.5">17</text>
<text x="162.1" y="117.8">PA3</text>
<text x="162.1" y="115.2">VDD</text>
<text x="198.9" y="115.2">PA13</text>
<text x="199.5" y="117.8">VDD</text>
<text x="204.5" y="116.5">48</text>
<text x="204.5" y="119">47</text>
<text x="159" y="124.1">20</text>
<text x="159" y="121.6">19</text>
<text x="162.1" y="125.4">PA6</text>
<text x="162.1" y="122.8">PA5</text>
<text x="162.1" y="120.3">PA4</text>
<text x="198.9" y="122.8">PA12</text>
<text x="198.9" y="125.4">PA11</text>
<text x="199.7" y="120.3">VSS</text>
<text x="204.5" y="121.6">46</text>
<text x="204.5" y="124.1">45</text>
<text x="159" y="131.7">23</text>
<text x="159" y="129.2">22</text>
<text x="159" y="126.6">21</text>
<text x="162.1" y="130.5">PC4</text>
<text x="162.1" y="127.9">PA7</text>
<text x="198.9" y="127.9">PA10</text>
<text x="199.9" y="130.5">PA9</text>
<text x="204.5" y="126.6">44</text>
<text x="204.5" y="129.2">43</text>
<text x="204.5" y="131.7">42</text>
<text x="159" y="136.8">25</text>
<text x="159" y="134.3">24</text>
<text x="162.1" y="135.5">PB0</text>
<text x="162.1" y="133">PC5</text>
<text x="199.8" y="135.5">PC9</text>
<text x="199.9" y="133">PA8</text>
<text x="204.5" y="134.3">41</text>
<text x="204.5" y="136.8">40</text>
<text x="159" y="141.9">27</text>
<text x="159" y="139.3">26</text>
<text x="162.1" y="143.2">VSSA</text>
<text x="162.1" y="140.6">PB2</text>
<text x="162.1" y="138.1">PB1</text>
<text x="199.8" y="138.1">PC8</text>
<text x="199.8" y="140.6">PC7</text>
<text x="199.8" y="143.2">PC6</text>
<text x="204.5" y="139.3">39</text>
<text x="204.5" y="141.9">38</text>
<text x="159" y="149.5">30</text>
<text x="159" y="147">29</text>
<text x="159" y="144.4">28</text>
<text x="162.1" y="148.2">VDDA</text>
<text x="162.1" y="145.7">VREF+</text>
<text x="198.9" y="145.7">PB15</text>
<text x="198.9" y="148.2">PB14</text>
<text x="204.5" y="144.4">37</text>
<text x="204.5" y="147">36</text>
<text x="204.5" y="149.5">35</text>
<text x="159" y="154.6">32</text>
<text x="159" y="152">31</text>
<text x="162.1" y="155.9">VDD</text>
<text x="162.1" y="153.3">VSS</text>
<text x="162.1" y="150.8">PB10</text>
<text x="198.9" y="150.8">PB13</text>
<text x="198.9" y="153.3">PB12</text>
<text x="198.9" y="155.9">PB11</text>
<text x="204.5" y="152">34</text>
<text x="204.5" y="154.6">33</text>
<text x="185.1" y="183.9" transform="rotate(-90 185.1 183.9)">4</text>
<text x="311.7" y="183.8">A1B12</text>
<text x="318.3" y="185.1">GND</text>
<text x="328.4" y="185.1">SHELL</text>
<text x="335.3" y="183.8">4</text>
<text x="186.3" y="188.6" transform="rotate(-90 186.3 188.6)">TAB</text>
<text x="312.7" y="186.3">A4B9</text>
<text x="315" y="191.4">A5</text>
<text x="315" y="188.9">B8</text>
<text x="318.3" y="190.1">SBU2</text>
<text x="318.3" y="187.6">VBUS</text>
<text x="328.4" y="187.6">SHELL</text>
<text x="335.3" y="186.3">3</text>
<text x="315" y="196.5">A6</text>
<text x="315" y="194">B7</text>
<text x="318.3" y="197.8">DP1</text>
<text x="318.3" y="195.2">DN2</text>
<text x="318.3" y="192.7">CC1</text>
<text x="315" y="201.6">B6</text>
<text x="315" y="199">A7</text>
<text x="318.3" y="202.8">DP2</text>
<text x="318.3" y="200.3">DN1</text>
<text x="182.5" y="208" transform="rotate(-90 182.5 208)">1</text>
<text x="183.8" y="205.9" transform="rotate(-90 183.8 205.9)">ADJ(GND)</text>
<text x="185.1" y="208" transform="rotate(-90 185.1 208)">2</text>
<text x="186.3" y="205.9" transform="rotate(-90 186.3 205.9)">VOUT(TAB)</text>
<text x="187.6" y="208" transform="rotate(-90 187.6 208)">3</text>
<text x="188.9" y="205.9" transform="rotate(-90 188.9 205.9)">VIN</text>
<text x="312.7" y="209.2">B4A9</text>
<text x="315" y="206.7">B5</text>
<text x="315" y="204.1">A8</text>
<text x="318.3" y="207.9">CC2</text>
<text x="318.3" y="205.4">SBU1</text>
<text x="335.3" y="209.2">2</text>
<text x="311.7" y="211.7">B1A12</text>
<text x="318.3" y="213">GND</text>
<text x="318.3" y="210.5">VBUS</text>
<text x="328.4" y="210.5">SHELL</text>
<text x="328.4" y="213">SHELL</text>
<text x="335.3" y="211.7">1</text>
</g>
<g font-size="1.8" fill="#f00">
<text x="283.4" y="133.8">+3V3</text>
<text x="369.9" y="133.8">+3V3_A</text>
</g>
<g font-size="1.6" fill="#000080">
<text x="327.5" y="92.1">C32</text>
<text x="289.4" y="141.7">C35</text>
<text x="303.4" y="141.7">C36</text>
<text x="317.4" y="141.7">C37</text>
<text x="331.3" y="141.7">C38</text>
<text x="345.3" y="141.7">C39</text>
<text x="363.1" y="141.7">C40</text>
<text x="377.1" y="141.7">C41</text>
<text x="139.6" y="148">R26</text>
</g>
</svg>
